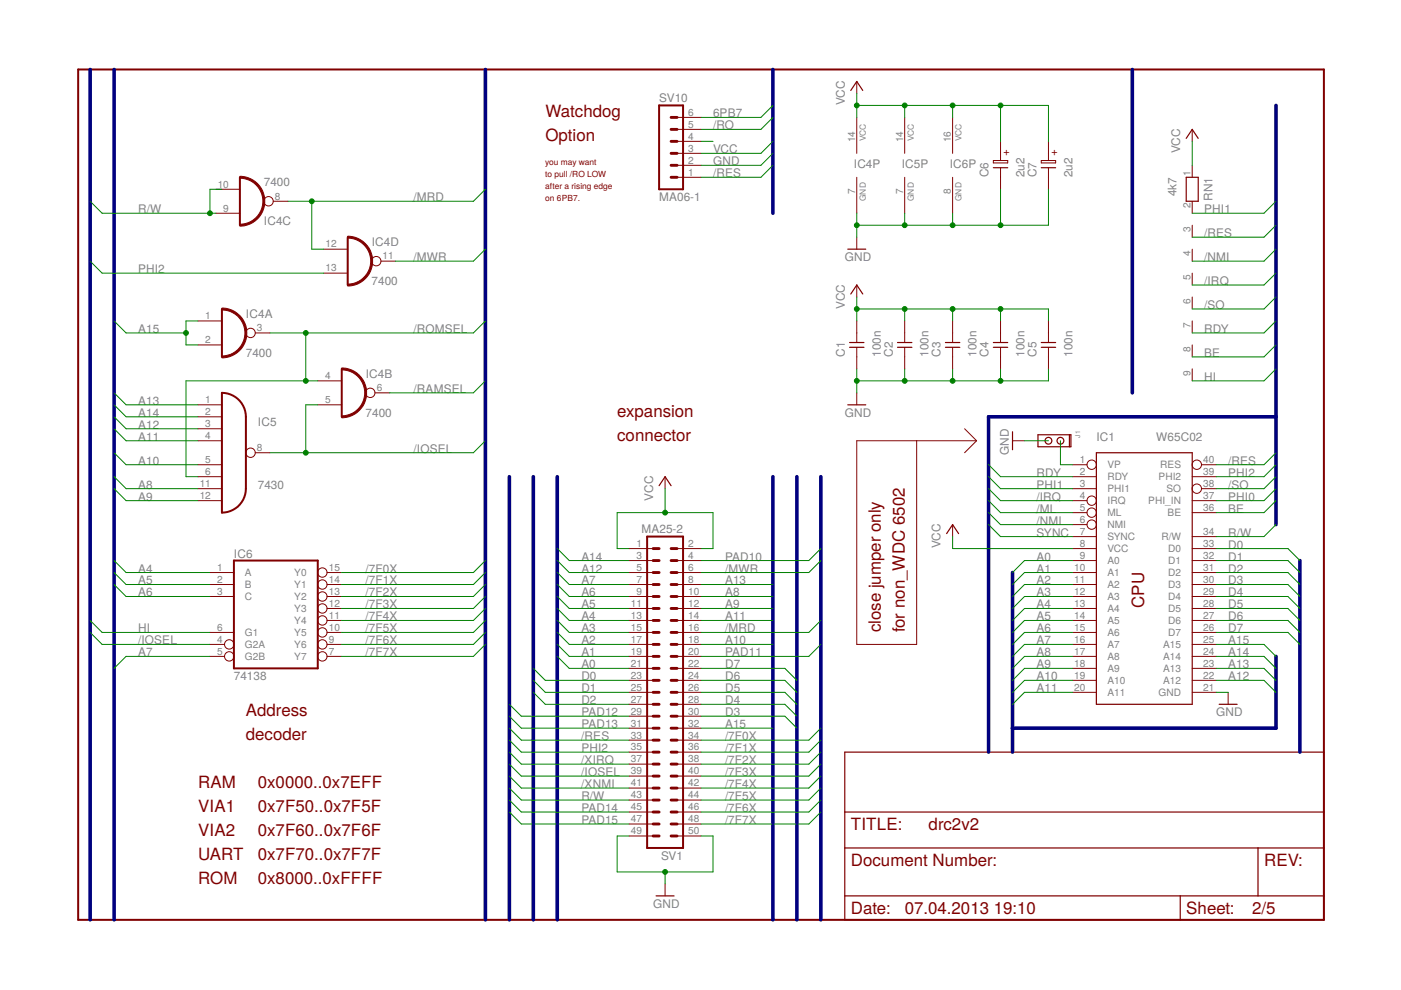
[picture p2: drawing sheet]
<svg xmlns="http://www.w3.org/2000/svg" width="297mm" height="210mm" viewBox="0 0 297 210" stroke-linecap="round" stroke-linejoin="round" font-family="sans-serif">
<g fill="none" stroke="#800000" stroke-width=".21">
<path d="M181.7 17.3v2.5M143.6 37.6h5M143.6 35.1h5M143.6 32.5h5M143.6 30h5M143.6 27.4h5M143.6 24.9h5M181.7 24.9v7.6M181.7 37.6v7.6M191.8 24.9v7.6M191.8 37.6v7.6M202 24.9v7.6"/>
<path d="M202 37.6v7.6M210.6 34h3.1v.5h-3.1zM212.1 30v4M212.1 35.6v4.5M220.8 34h3v.5h-3zM222.3 30v4M222.3 35.6v4.5M252.8 27.4v2.6M252.8 35.1v2.5M45.8 45.2h5.1M45.8 40.1h5.1M57.9 42.7h3.1"/>
<path d="M68.6 52.8h5.1M68.6 57.9h5.1M80.8 55.4h3.1M181.7 50.3v2.5M252.8 42.7v2.5M252.8 47.8v2.5M252.8 52.8v2.6M252.8 57.9v2.5M42 68.1h5.1M42 73.1h5.1M54.1 70.6h3.1M181.7 60.4v2.6"/>
<path d="M181.7 68.1v4.5M181.7 73.6v4.6M191.8 68.1v4.5M191.8 73.6v4.6M202 68.1v4.5M202 73.6v4.6M212.1 68.1v4.5M212.1 73.6v4.6M222.3 68.1v4.5M222.3 73.6v4.6M252.8 63v2.5M252.8 68.1v2.5"/>
<path d="M252.8 73.1v2.6M252.8 78.2v2.6M42 93.5h5.1M42 85.8h5.1M42 88.4h5.1M42 90.9h5.1M42 98.5h5.1M54.1 96h3.1M67.4 80.8h5.1M67.4 85.8h5.1M79.5 83.3h3.1M181.7 83.3v2.5"/>
<path d="M194.4 93.5v43.1h-12.7v-43.1h25.4M204.5 90.9l2.6 2.6M207.1 93.5l-2.6 2.5M214.7 93.5h2.5M227.4 98.5h3.1M254.7 98.5h3.2M42 101.1h5.1M42 103.6h5.1M42 106.2h5.1M133.4 116.3h5.1M133.4 118.9h5.1M141 101.1v2.5"/>
<path d="M143.6 116.3h5M143.6 118.9h5M202 111.2v2.6M227.4 101.1h5.1M227.4 103.6h5.1M227.4 106.2h3.1M227.4 116.3h5.1M227.4 118.9h5.1M227.4 108.7h3.1M227.4 111.2h3.1M227.4 113.8h5.1M252.8 101.1h5.1"/>
<path d="M252.8 106.2h5.1M252.8 116.3h5.1M252.8 118.9h5.1M252.8 108.7h5.1M252.8 113.8h5.1M254.7 103.6h3.2M44.5 136.6h3.1M44.5 121.4h5.1M44.5 123.9h5.1M44.5 126.5h5.1M44.5 139.2h3.1M44.5 134.1h5.1"/>
<path d="M69.3 136.6h3.2M69.3 121.4h3.2M69.3 123.9h3.2M69.3 126.5h3.2M69.3 139.2h3.2M69.3 134.1h3.2M69.3 131.6h3.2M69.3 129h3.2M133.4 136.6h5.1M133.4 121.4h5.1M133.4 123.9h5.1M133.4 126.5h5.1"/>
<path d="M133.4 139.2h5.1M133.4 134.1h5.1M133.4 131.6h5.1M133.4 129h5.1M143.6 136.6h5M143.6 121.4h5M143.6 123.9h5M143.6 126.5h5M143.6 139.2h5M143.6 134.1h5M143.6 131.6h5M143.6 129h5"/>
<path d="M227.4 136.6h5.1M227.4 121.4h5.1M227.4 123.9h5.1M227.4 126.5h5.1M227.4 139.2h5.1M227.4 134.1h5.1M227.4 131.6h5.1M227.4 129h5.1M252.8 136.6h5.1M252.8 121.4h5.1M252.8 123.9h5.1M252.8 126.5h5.1"/>
<path d="M252.8 139.2h5.1M252.8 134.1h5.1M252.8 131.6h5.1M252.8 129h5.1M133.4 141.7h5.1M133.4 144.3h5.1M133.4 146.8h5.1M133.4 149.3h5.1M133.4 151.8h5.1M133.4 154.4h5.1M133.4 156.9h5.1M133.4 159.5h5.1"/>
<path d="M143.6 141.7h5M143.6 144.3h5M143.6 146.8h5M143.6 149.3h5M143.6 151.8h5M143.6 154.4h5M143.6 156.9h5M143.6 159.5h5M227.4 141.7h5.1M227.4 144.3h5.1M227.4 146.8h5.1M252.8 141.7h5.1"/>
<path d="M252.8 144.3h5.1M252.8 146.8h5.1M260.4 146.8v2.5M133.4 162h5.1M133.4 164.5h5.1M133.4 167.1h5.1M133.4 169.6h5.1M133.4 172.2h5.1M133.4 174.7h5.1M133.4 177.2h5.1M143.6 162h5M143.6 164.5h5"/>
<path d="M143.6 167.1h5M143.6 169.6h5M143.6 172.2h5M143.6 174.7h5M143.6 177.2h5M141 187.4v2.5"/>
<circle cx="56.9" cy="42.7" r=".99"/>
<circle cx="79.8" cy="55.4" r=".99"/>
<circle cx="53.1" cy="70.6" r=".99"/>
<circle cx="53.1" cy="96" r=".99"/>
<circle cx="78.5" cy="83.3" r=".99"/>
<circle cx="231.5" cy="98.5" r=".99"/>
<circle cx="253.7" cy="98.5" r=".99"/>
<circle cx="231.5" cy="108.7" r=".99"/>
<circle cx="231.5" cy="111.2" r=".99"/>
<circle cx="231.5" cy="106.2" r=".99"/>
<circle cx="253.7" cy="103.6" r=".99"/>
<circle cx="48.6" cy="136.6" r=".99"/>
<circle cx="48.6" cy="139.2" r=".99"/>
<circle cx="68.3" cy="134.1" r=".99"/>
<circle cx="68.3" cy="136.6" r=".99"/>
<circle cx="68.3" cy="139.2" r=".99"/>
<circle cx="68.3" cy="126.5" r=".99"/>
<circle cx="68.3" cy="131.6" r=".99"/>
<circle cx="68.3" cy="123.9" r=".99"/>
<circle cx="68.3" cy="121.4" r=".99"/>
<circle cx="68.3" cy="129" r=".99"/>
</g>
<path d="M16.6 14.7h264.1v180.3h-264.1zM50.9 37.6v10.2M139.7 22.4h5.1v17.7h-5.1zM73.7 50.3v10.1M47.1 65.5v10.2M72.5 78.2v10.2M47.1 83.3a5.1 5.1 0 0 1 5 5.1v15.2a5.1 5.1 0 0 1-5 5.1zM49.6 118.9h17.8v22.8h-17.8zM137.2 113.8h7.6v66h-7.6z" fill="none" stroke="#800000" stroke-width=".42"/>
<g fill="none" stroke="#800000" stroke-width=".25">
<path d="M180.4 19.2l1.3-1.9 1.2 1.9M210.6 35.6h3.1M220.8 35.6h3M251.5 37.6h2.5v5.1h-2.5zM251.5 29.3l1.3-1.9 1.2 1.9M179.7 52.8h3.9M180.1 73.6h3.1M180.1 72.6h3.1M180.4 62.3l1.3-1.9 1.2 1.9M190.3 73.6h3M190.3 72.6h3M200.4 73.6h3.1"/>
<path d="M200.4 72.6h3.1M210.6 73.6h3.1M210.6 72.6h3.1M220.8 73.6h3M220.8 72.6h3M179.7 85.8h3.9M214.7 91.5v3.9M220.1 92.2h7v2.5h-7zM226.7 92.2v2.5M232.5 96h20.3v53.3h-20.3zM139.7 103l1.3-1.9 1.3 1.9M200.7 113.1l1.3-1.9 1.2 1.9"/>
<path d="M179.1 159.5h101.6v35.5h-101.6zM258.5 149.3h3.8M179.1 179.8h101.6M179.1 172.2h101.6M266.7 179.8v10.1M139.1 189.9h3.8M179.1 189.9h101.6M250.2 189.9v5.1"/>
<circle cx="222.3" cy="93.5" r=".72"/>
<circle cx="224.8" cy="93.5" r=".72"/>
</g>
<g fill="#800000" stroke="#800000" stroke-width=".21">
<path d="M47.1 65.3a5.3 5.3 0 0 1 5.2 5.3 5.3 5.3 0 0 1-5.2 5.3v-.4a4.9 4.9 0 0 0 4.8-4.9 4.9 4.9 0 0 0-4.8-4.9z" fill-rule="evenodd"/>
<path d="M72.5 78a5.3 5.3 0 0 1 5.2 5.3 5.3 5.3 0 0 1-5.2 5.3v-.4a4.9 4.9 0 0 0 4.8-4.9 4.9 4.9 0 0 0-4.8-4.9z" fill-rule="evenodd"/>
<path d="M50.9 37.4a5.3 5.3 0 0 1 5.2 5.3 5.3 5.3 0 0 1-5.2 5.2v-.4a4.9 4.9 0 0 0 4.8-4.8 4.9 4.9 0 0 0-4.8-4.9z" fill-rule="evenodd"/>
<path d="M73.7 50.1a5.3 5.3 0 0 1 5.3 5.3 5.3 5.3 0 0 1-5.3 5.2v-.4a4.9 4.9 0 0 0 4.9-4.8 4.9 4.9 0 0 0-4.9-4.9z" fill-rule="evenodd"/>
</g>
<g fill="none" stroke="#800000" stroke-width=".61">
<path d="M142.3 32.5h1.3M142.3 35.1h1.3M142.3 37.6h1.3M142.3 27.4h1.3M142.3 30h1.3M142.3 24.9h1.3M138.5 118.9h1.2M138.5 116.3h1.2M142.3 118.9h1.3M142.3 116.3h1.3M138.5 121.4h1.2M138.5 126.5h1.2"/>
<path d="M138.5 123.9h1.2M138.5 134.1h1.2M138.5 131.6h1.2M138.5 129h1.2M138.5 139.2h1.2M138.5 136.6h1.2M142.3 121.4h1.3M142.3 126.5h1.3M142.3 123.9h1.3M142.3 134.1h1.3M142.3 131.6h1.3M142.3 129h1.3"/>
<path d="M142.3 139.2h1.3M142.3 136.6h1.3M138.5 146.8h1.2M138.5 144.3h1.2M138.5 141.7h1.2M138.5 151.8h1.2M138.5 149.3h1.2M138.5 156.9h1.2M138.5 154.4h1.2M138.5 159.5h1.2M142.3 146.8h1.3M142.3 144.3h1.3"/>
<path d="M142.3 141.7h1.3M142.3 151.8h1.3M142.3 149.3h1.3M142.3 156.9h1.3M142.3 154.4h1.3M142.3 159.5h1.3M138.5 162h1.2M138.5 164.5h1.2M138.5 167.1h1.2M138.5 169.6h1.2M138.5 172.2h1.2M138.5 174.7h1.2"/>
<path d="M138.5 177.2h1.2M142.3 162h1.3M142.3 164.5h1.3M142.3 167.1h1.3M142.3 169.6h1.3M142.3 172.2h1.3M142.3 174.7h1.3M142.3 177.2h1.3"/>
</g>
<g fill="none" stroke="#000080" stroke-width=".76">
<path d="M19.1 14.7v180.3M24.2 14.7v180.3M102.9 14.7v180.3M163.9 14.7v30.5M240.1 14.7v68.6M270.5 22.4v88.8M270.5 88.4h-60.9v71.1M108 101.1v93.9M113.1 101.1v93.9M118.2 101.1v93.9M163.9 101.1v93.9M169 101.1v93.9"/>
<path d="M174 101.1v93.9M275.6 118.9v40.6M214.7 121.4v38.1M270.5 139.2v15.2h-55.8"/>
</g>
<g fill="none" stroke="#008000" stroke-width=".21">
<path d="M181.7 19.8v5.1M148.6 30h2.6M163.9 32.5l-2.6 2.6h-12.7M163.9 30l-2.6 2.5h-12.7M163.9 35.1l-2.6 2.5h-12.7M163.9 22.4l-2.6 2.5h-12.7M163.9 24.9l-2.6 2.5h-12.7M181.7 22.4h40.6v7.6M191.8 22.4v2.5M202 22.4v2.5M212.1 22.4v7.6M252.8 30v5.1"/>
<path d="M19.1 42.7l2.6 2.5h24.1M19.1 55.4l2.6 2.5h46.9M47.1 40.1h-2.6v5.1M66.1 42.7v10.1h2.5M102.9 52.8l-2.5 2.6h-16.5M102.9 40.1l-2.5 2.6h-39.4M181.7 45.2v5.1M191.8 45.2v2.6M202 45.2v2.6M212.1 40.1v7.7M222.3 40.1v7.7h-40.6M270.5 42.7l-2.5 2.5h-15.2"/>
<path d="M270.5 57.9l-2.5 2.5h-15.2M270.5 52.8l-2.5 2.6h-15.2M270.5 47.8l-2.5 2.5h-15.2M24.2 68.1l2.5 2.5h12.7M42 68.1h-2.6v5h2.6M64.8 70.6v10.2M102.9 68.1l-2.5 2.5h-43.2M181.7 63v5.1M181.7 78.2v5.1M181.7 65.5h40.6v2.6M191.8 65.5v2.6M191.8 78.2v2.6"/>
<path d="M202 65.5v2.6M202 78.2v2.6M212.1 65.5v2.6M212.1 78.2v2.6M222.3 78.2v2.6h-40.6M270.5 78.2l-2.5 2.6h-15.2M270.5 63l-2.5 2.5h-15.2M270.5 68.1l-2.5 2.5h-15.2M270.5 73.1l-2.5 2.6h-15.2M24.2 90.9l2.5 2.6h15.3M24.2 96l2.5 2.5h15.3M24.2 85.8l2.5 2.6h15.3"/>
<path d="M24.2 83.3l2.5 2.5h15.3M24.2 88.4l2.5 2.5h15.3M67.4 80.8h-28v20.3h2.6M67.4 85.8h-2.6v10.2M102.9 93.5l-2.5 2.5h-43.2M102.9 80.8l-2.5 2.5h-17.8M209.6 98.5l2.5 2.6h15.3M217.2 93.5h5.1M224.8 93.5v5h2.6M270.5 96l-2.5 2.5h-10.1M270.5 98.5l-2.5 2.6h-10.1M24.2 101.1l2.5 2.5h15.3"/>
<path d="M24.2 103.6l2.5 2.6h15.3M24.2 118.9l2.5 2.5h17.8M102.9 118.9l-2.5 2.5h-27.9M118.2 116.3l2.5 2.6h12.7M118.2 118.9l2.5 2.5h12.7M133.4 116.3h-2.5v-7.6h20.3v7.6h-2.6M141 103.6v5.1M174 116.3l-2.5 2.6h-22.9M174 118.9l-2.5 2.5h-22.9M202 113.8v2.5h25.4M209.6 106.2l2.5 2.5h15.3M209.6 111.2l2.5 2.6h15.3"/>
<path d="M209.6 101.1l2.5 2.5h15.3M209.6 103.6l2.5 2.6h15.3M209.6 108.7l2.5 2.5h15.3M227.4 118.9h-10.2l-2.5 2.5M257.9 118.9h15.2l2.5 2.5M257.9 116.3h15.2l2.5 2.6M270.5 106.2l-2.5 2.5h-10.1M270.5 111.2l-2.5 2.6h-10.1M270.5 101.1l-2.5 2.5h-10.1M270.5 103.6l-2.5 2.6h-10.1M19.1 131.6l2.6 2.5h22.8M19.1 134.1l2.6 2.5h22.8"/>
<path d="M24.2 121.4l2.5 2.5h17.8M24.2 123.9l2.5 2.6h17.8M44.5 139.2h-17.8l-2.5 2.5M102.9 131.6l-2.5 2.5h-27.9M102.9 121.4l-2.5 2.5h-27.9M102.9 123.9l-2.5 2.6h-27.9M102.9 126.5l-2.5 2.5h-27.9M102.9 129l-2.5 2.6h-27.9M102.9 134.1l-2.5 2.5h-27.9M102.9 136.6l-2.5 2.6h-27.9M118.2 139.2l2.5 2.5h12.7M118.2 131.6l2.5 2.5h12.7"/>
<path d="M118.2 121.4l2.5 2.5h12.7M118.2 123.9l2.5 2.6h12.7M118.2 126.5l2.5 2.5h12.7M118.2 129l2.5 2.6h12.7M118.2 134.1l2.5 2.5h12.7M118.2 136.6l2.5 2.6h12.7M148.6 123.9h15.3M148.6 126.5h15.3M148.6 129h15.3M148.6 131.6h15.3M148.6 136.6h15.3M174 131.6l-2.5 2.5h-22.9"/>
<path d="M174 136.6l-2.5 2.6h-22.9M227.4 134.1h-10.2l-2.5 2.5M227.4 121.4h-10.2l-2.5 2.5M227.4 126.5h-10.2l-2.5 2.5M227.4 123.9h-10.2l-2.5 2.6M227.4 129h-10.2l-2.5 2.6M227.4 131.6h-10.2l-2.5 2.5M227.4 136.6h-10.2l-2.5 2.6M227.4 139.2h-10.2l-2.5 2.5M257.9 134.1h15.2l2.5 2.5M257.9 121.4h15.2l2.5 2.5M257.9 123.9h15.2l2.5 2.6"/>
<path d="M257.9 126.5h15.2l2.5 2.5M257.9 129h15.2l2.5 2.6M257.9 131.6h15.2l2.5 2.5M257.9 136.6h10.1l2.5 2.6M257.9 139.2h10.1l2.5 2.5M108 154.4l2.5 2.5h22.9M108 156.9l2.5 2.6h22.9M108 149.3l2.5 2.5h22.9M108 151.8l2.5 2.6h22.9M108 159.5l2.5 2.5h22.9M113.1 144.3l2.5 2.5h17.8M113.1 141.7l2.5 2.6h17.8"/>
<path d="M113.1 146.8l2.5 2.5h17.8M148.6 141.7h17.8l2.6 2.6M148.6 146.8h17.8l2.6 2.5M148.6 144.3h17.8l2.6 2.5M148.6 149.3h17.8l2.6 2.5M148.6 151.8h17.8l2.6 2.6M148.6 154.4h15.3M174 154.4l-2.5 2.5h-22.9M174 156.9l-2.5 2.6h-22.9M174 159.5l-2.5 2.5h-22.9M227.4 141.7h-10.2l-2.5 2.6M227.4 146.8h-10.2l-2.5 2.5"/>
<path d="M227.4 144.3h-10.2l-2.5 2.5M257.9 141.7h10.1l2.5 2.6M257.9 146.8h2.5M257.9 144.3h10.1l2.5 2.5M108 167.1l2.5 2.5h22.9M108 162l2.5 2.5h22.9M108 172.2l2.5 2.5h22.9M108 164.5l2.5 2.6h22.9M108 169.6l2.5 2.6h22.9M133.4 177.2h-2.5v7.7h20.3v-7.7h-2.6M174 162l-2.5 2.5h-22.9M174 167.1l-2.5 2.5h-22.9"/>
<path d="M174 164.5l-2.5 2.6h-22.9M174 169.6l-2.5 2.6h-22.9M174 172.2l-2.5 2.5h-22.9M141 184.9v2.5"/>
</g>
<g fill="#008000" stroke="#008000" stroke-width=".21">
<circle cx="141" cy="184.9" r=".51"/>
<circle cx="181.7" cy="47.8" r=".51"/>
<circle cx="191.8" cy="47.8" r=".51"/>
<circle cx="202" cy="47.8" r=".51"/>
<circle cx="212.1" cy="47.8" r=".51"/>
<circle cx="191.8" cy="80.8" r=".51"/>
<circle cx="181.7" cy="80.8" r=".51"/>
<circle cx="212.1" cy="80.8" r=".51"/>
<circle cx="202" cy="80.8" r=".51"/>
<circle cx="141" cy="108.7" r=".51"/>
<circle cx="181.7" cy="22.4" r=".51"/>
<circle cx="191.8" cy="22.4" r=".51"/>
<circle cx="202" cy="22.4" r=".51"/>
<circle cx="212.1" cy="22.4" r=".51"/>
<circle cx="181.7" cy="65.5" r=".51"/>
<circle cx="191.8" cy="65.5" r=".51"/>
<circle cx="202" cy="65.5" r=".51"/>
<circle cx="212.1" cy="65.5" r=".51"/>
<circle cx="44.5" cy="45.2" r=".51"/>
<circle cx="39.4" cy="70.6" r=".51"/>
<circle cx="66.1" cy="42.7" r=".51"/>
<circle cx="64.8" cy="96" r=".51"/>
<circle cx="64.8" cy="70.6" r=".51"/>
<circle cx="64.8" cy="80.8" r=".51"/>
</g>
<g font-size="3.6" fill="#800000">
<text x="115.6" y="24.9">Watchdog</text>
<text x="115.6" y="30">Option</text>
<text x="130.9" y="88.4">expansion</text>
<text x="130.9" y="93.5">connector</text>
<text x="242.6" y="129" transform="rotate(-90 242.6 129)">CPU</text>
<text x="186.7" y="134.1" transform="rotate(-90 186.7 134.1)">close jumper only</text>
<text x="191.8" y="134.1" transform="rotate(-90 191.8 134.1)">for non_WDC 6502</text>
<text x="52.2" y="151.9">Address</text>
<text x="52.1" y="156.9">decoder</text>
<text x="42" y="167.1">RAM</text>
<text x="54.7" y="167.1">0x0000..0x7EFF</text>
<text x="42" y="172.2">VIA1</text>
<text x="54.7" y="172.2">0x7F50..0x7F5F</text>
<text x="42" y="177.3">VIA2</text>
<text x="54.7" y="177.3">0x7F60..0x7F6F</text>
<text x="180.4" y="176">TITLE:</text>
<text x="196.9" y="176">drc2v2</text>
<text x="42" y="182.3">UART</text>
<text x="54.7" y="182.3">0x7F70..0x7F7F</text>
<text x="180.4" y="183.6">Document Number:</text>
<text x="268" y="183.6">REV:</text>
<text x="42" y="187.4">ROM</text>
<text x="54.7" y="187.4">0x8000..0xFFFF</text>
<text x="180.4" y="193.8">Date:</text>
<text x="191.8" y="193.8">07.04.2013</text>
<text x="210.7" y="193.8">19:10</text>
<text x="251.5" y="193.8">Sheet:</text>
<text x="265.5" y="193.8">2/5</text>
</g>
<g font-size="2.5" fill="#808080">
<text x="139.8" y="21.6">SV10</text>
<text x="179.1" y="22.3" transform="rotate(-90 179.1 22.3)">VCC</text>
<text x="151.2" y="24.9">6PB7</text>
<text x="151.2" y="27.4">/RO</text>
<text x="151.2" y="35">GND</text>
<text x="151.2" y="32.5">VCC</text>
<text x="181" y="35.7">IC4P</text>
<text x="191.2" y="35.7">IC5P</text>
<text x="201.4" y="35.7">IC6P</text>
<text x="250.2" y="32.5" transform="rotate(-90 250.2 32.5)">VCC</text>
<text x="55.9" y="39.4">7400</text>
<text x="151.2" y="37.6">/RES</text>
<text x="209.6" y="37.6" transform="rotate(-90 209.6 37.6)">C6</text>
<text x="217.2" y="37.6" transform="rotate(-90 217.2 37.6)">2u2</text>
<text x="219.7" y="37.6" transform="rotate(-90 219.7 37.6)">C7</text>
<text x="227.4" y="37.6" transform="rotate(-90 227.4 37.6)">2u2</text>
<text x="249.5" y="41.6" transform="rotate(-90 249.5 41.6)">4k7</text>
<text x="29.3" y="45.2">R/W</text>
<text x="56" y="47.6">IC4C</text>
<text x="87.7" y="42.7">/MRD</text>
<text x="139.8" y="42.7">MA06-1</text>
<text x="255.3" y="45.2">PHI1</text>
<text x="257.1" y="42.6" transform="rotate(-90 257.1 42.6)">RN1</text>
<text x="78.8" y="52.2">IC4D</text>
<text x="255.3" y="50.3">/RES</text>
<text x="29.3" y="57.9">PHI2</text>
<text x="87.7" y="55.4">/MWR</text>
<text x="179.1" y="55.4">GND</text>
<text x="255.3" y="55.4">/NMI</text>
<text x="78.8" y="60.4">7400</text>
<text x="179.1" y="65.5" transform="rotate(-90 179.1 65.5)">VCC</text>
<text x="255.3" y="60.4">/IRQ</text>
<text x="255.3" y="65.5">/SO</text>
<text x="29.3" y="70.6">A15</text>
<text x="52.1" y="67.4">IC4A</text>
<text x="87.7" y="70.6">/ROMSEL</text>
<text x="255.3" y="70.6">RDY</text>
<text x="52.1" y="75.7">7400</text>
<text x="179.1" y="75.7" transform="rotate(-90 179.1 75.7)">C1</text>
<text x="186.7" y="75.7" transform="rotate(-90 186.7 75.7)">100n</text>
<text x="189.3" y="75.7" transform="rotate(-90 189.3 75.7)">C2</text>
<text x="196.9" y="75.7" transform="rotate(-90 196.9 75.7)">100n</text>
<text x="199.4" y="75.7" transform="rotate(-90 199.4 75.7)">C3</text>
<text x="207" y="75.7" transform="rotate(-90 207 75.7)">100n</text>
<text x="209.6" y="75.7" transform="rotate(-90 209.6 75.7)">C4</text>
<text x="217.2" y="75.7" transform="rotate(-90 217.2 75.7)">100n</text>
<text x="219.7" y="75.7" transform="rotate(-90 219.7 75.7)">C5</text>
<text x="227.4" y="75.7" transform="rotate(-90 227.4 75.7)">100n</text>
<text x="255.3" y="75.7">BE</text>
<text x="77.5" y="80.1">IC4B</text>
<text x="87.7" y="83.3">/RAMSEL</text>
<text x="255.3" y="80.8">HI</text>
<text x="29.3" y="88.4">A14</text>
<text x="29.3" y="85.8">A13</text>
<text x="77.5" y="88.4">7400</text>
<text x="179.1" y="88.4">GND</text>
<text x="29.3" y="90.9">A12</text>
<text x="29.3" y="93.5">A11</text>
<text x="54.7" y="90.3">IC5</text>
<text x="87.7" y="96">/IOSEL</text>
<text x="232.5" y="93.5">IC1</text>
<text x="245.2" y="93.5">W65C02</text>
<text x="29.3" y="98.5">A10</text>
<text x="213.9" y="96.6" transform="rotate(-90 213.9 96.6)">GND</text>
<text x="219.8" y="101.1">RDY</text>
<text x="260.4" y="98.5">/RES</text>
<text x="260.4" y="101.1">PHI2</text>
<text x="29.3" y="106.2">A9</text>
<text x="29.3" y="103.6">A8</text>
<text x="54.7" y="103.6">7430</text>
<text x="138.5" y="106.1" transform="rotate(-90 138.5 106.1)">VCC</text>
<text x="219.7" y="106.2">/IRQ</text>
<text x="219.8" y="103.6">PHI1</text>
<text x="260.4" y="103.6">/SO</text>
<text x="260.4" y="106.2">PHI0</text>
<text x="136" y="113">MA25-2</text>
<text x="219.7" y="108.7">/ML</text>
<text x="219.7" y="111.2">/NMI</text>
<text x="219.8" y="113.8">SYNC</text>
<text x="260.4" y="113.8">R/W</text>
<text x="260.4" y="108.7">BE</text>
<text x="49.6" y="118.2">IC6</text>
<text x="123.3" y="118.8">A14</text>
<text x="153.7" y="118.8">PAD10</text>
<text x="199.4" y="116.3" transform="rotate(-90 199.4 116.3)">VCC</text>
<text x="219.8" y="118.8">A0</text>
<text x="260.4" y="116.3">D0</text>
<text x="260.4" y="118.8">D1</text>
<text x="29.3" y="123.9">A5</text>
<text x="29.3" y="121.4">A4</text>
<text x="77.5" y="121.4">/7F0X</text>
<text x="77.5" y="123.9">/7F1X</text>
<text x="123.3" y="121.4">A12</text>
<text x="123.3" y="123.9">A7</text>
<text x="153.7" y="121.4">/MWR</text>
<text x="153.7" y="123.9">A13</text>
<text x="219.8" y="123.9">A2</text>
<text x="219.8" y="121.4">A1</text>
<text x="260.4" y="121.4">D2</text>
<text x="260.4" y="123.9">D3</text>
<text x="29.3" y="126.5">A6</text>
<text x="77.5" y="126.5">/7F2X</text>
<text x="77.5" y="129">/7F3X</text>
<text x="77.5" y="131.5">/7F4X</text>
<text x="123.3" y="126.5">A6</text>
<text x="123.3" y="129">A5</text>
<text x="123.3" y="131.5">A4</text>
<text x="153.7" y="131.5">A11</text>
<text x="153.7" y="129">A9</text>
<text x="153.7" y="126.5">A8</text>
<text x="219.8" y="131.5">A5</text>
<text x="219.8" y="129">A4</text>
<text x="219.8" y="126.5">A3</text>
<text x="260.4" y="126.5">D4</text>
<text x="260.4" y="129">D5</text>
<text x="260.4" y="131.5">D6</text>
<text x="29.3" y="136.6">/IOSEL</text>
<text x="29.3" y="134.1">HI</text>
<text x="77.5" y="134.1">/7F5X</text>
<text x="77.5" y="136.6">/7F6X</text>
<text x="123.3" y="134.1">A3</text>
<text x="123.3" y="136.6">A2</text>
<text x="153.7" y="134.1">/MRD</text>
<text x="153.7" y="136.6">A10</text>
<text x="219.8" y="136.6">A7</text>
<text x="219.8" y="134.1">A6</text>
<text x="260.4" y="134.1">D7</text>
<text x="260.4" y="136.6">A15</text>
<text x="29.3" y="139.2">A7</text>
<text x="77.5" y="139.2">/7F7X</text>
<text x="123.3" y="141.7">A0</text>
<text x="123.3" y="139.2">A1</text>
<text x="153.7" y="141.7">D7</text>
<text x="153.7" y="139.2">PAD11</text>
<text x="219.8" y="141.7">A9</text>
<text x="219.8" y="139.2">A8</text>
<text x="260.4" y="139.2">A14</text>
<text x="260.4" y="141.7">A13</text>
<text x="49.6" y="144.2">74138</text>
<text x="123.3" y="144.2">D0</text>
<text x="123.3" y="146.8">D1</text>
<text x="123.3" y="149.3">D2</text>
<text x="153.7" y="149.3">D4</text>
<text x="153.7" y="146.8">D5</text>
<text x="153.7" y="144.2">D6</text>
<text x="219.8" y="146.8">A11</text>
<text x="219.8" y="144.2">A10</text>
<text x="260.4" y="144.2">A12</text>
<text x="123.3" y="154.4">PAD13</text>
<text x="123.3" y="151.9">PAD12</text>
<text x="153.7" y="151.9">D3</text>
<text x="153.7" y="154.4">A15</text>
<text x="257.9" y="151.9">GND</text>
<text x="123.2" y="156.9">/RES</text>
<text x="123.3" y="159.5">PHI2</text>
<text x="153.7" y="156.9">/7F0X</text>
<text x="153.7" y="159.5">/7F1X</text>
<text x="123.2" y="164.6">/IOSEL</text>
<text x="123.2" y="167.1">/XNMI</text>
<text x="123.2" y="162">/XIRQ</text>
<text x="153.7" y="162">/7F2X</text>
<text x="153.7" y="164.6">/7F3X</text>
<text x="153.7" y="167.1">/7F4X</text>
<text x="123.3" y="169.6">R/W</text>
<text x="123.3" y="172.2">PAD14</text>
<text x="153.7" y="169.6">/7F5X</text>
<text x="153.7" y="172.2">/7F6X</text>
<text x="123.3" y="174.7">PAD15</text>
<text x="153.7" y="174.7">/7F7X</text>
<text x="140.1" y="182.3">SV1</text>
<text x="138.5" y="192.5">GND</text>
</g>
<g font-size="2.5" fill="#800000">
<text x="214" y="33.1" transform="rotate(-90 214 33.1)">+</text>
<text x="224.2" y="33.1" transform="rotate(-90 224.2 33.1)">+</text>
</g>
<g font-size="2.1" fill="#808080">
<text x="145.9" y="29.6">4</text>
<text x="145.9" y="27.1">5</text>
<text x="145.9" y="24.5">6</text>
<text x="145.9" y="34.7">2</text>
<text x="145.9" y="32.2">3</text>
<text x="181.3" y="30.2" transform="rotate(-90 181.3 30.2)">14</text>
<text x="191.5" y="30.2" transform="rotate(-90 191.5 30.2)">14</text>
<text x="201.6" y="30.2" transform="rotate(-90 201.6 30.2)">16</text>
<text x="46.2" y="39.8">10</text>
<text x="145.9" y="37.2">1</text>
<text x="181.3" y="41.1" transform="rotate(-90 181.3 41.1)">7</text>
<text x="191.5" y="41.1" transform="rotate(-90 191.5 41.1)">7</text>
<text x="201.6" y="41.1" transform="rotate(-90 201.6 41.1)">8</text>
<text x="252.4" y="37.2" transform="rotate(-90 252.4 37.2)">1</text>
<text x="47.3" y="44.8">9</text>
<text x="58.3" y="42.3">8</text>
<text x="252.4" y="44.2" transform="rotate(-90 252.4 44.2)">2</text>
<text x="69" y="52.5">12</text>
<text x="252.4" y="49.3" transform="rotate(-90 252.4 49.3)">3</text>
<text x="69" y="57.5">13</text>
<text x="81.1" y="55">11</text>
<text x="252.4" y="59.4" transform="rotate(-90 252.4 59.4)">5</text>
<text x="252.4" y="54.4" transform="rotate(-90 252.4 54.4)">4</text>
<text x="252.4" y="64.5" transform="rotate(-90 252.4 64.5)">6</text>
<text x="43.5" y="67.7">1</text>
<text x="54.5" y="70.2">3</text>
<text x="252.4" y="69.6" transform="rotate(-90 252.4 69.6)">7</text>
<text x="43.5" y="72.8">2</text>
<text x="252.4" y="74.7" transform="rotate(-90 252.4 74.7)">8</text>
<text x="68.9" y="80.4">4</text>
<text x="79.9" y="82.9">6</text>
<text x="252.4" y="79.8" transform="rotate(-90 252.4 79.8)">9</text>
<text x="43.5" y="85.5">1</text>
<text x="43.5" y="88">2</text>
<text x="68.9" y="85.5">5</text>
<text x="43.5" y="90.6">3</text>
<text x="43.5" y="93.1">4</text>
<text x="54.5" y="95.6">8</text>
<text x="43.5" y="98.2">5</text>
<text x="43.5" y="100.7">6</text>
<text x="228.9" y="98.2">1</text>
<text x="228.9" y="100.7">2</text>
<text x="234.8" y="99.3">VP</text>
<text x="234.8" y="101.8">RDY</text>
<text x="245.6" y="101.8">PHI2</text>
<text x="246" y="99.3">RES</text>
<text x="255.1" y="100.7">39</text>
<text x="255.1" y="98.2">40</text>
<text x="42.3" y="103.3">11</text>
<text x="42.3" y="105.8">12</text>
<text x="228.9" y="103.3">3</text>
<text x="228.9" y="105.8">4</text>
<text x="234.8" y="104.4">PHI1</text>
<text x="234.8" y="106.9">IRQ</text>
<text x="243.5" y="106.9">PHI_IN</text>
<text x="247.3" y="104.4">SO</text>
<text x="255.1" y="105.8">37</text>
<text x="255.1" y="103.3">38</text>
<text x="228.9" y="108.3">5</text>
<text x="228.9" y="110.9">6</text>
<text x="228.9" y="113.4">7</text>
<text x="234.8" y="109.5">ML</text>
<text x="234.8" y="112">NMI</text>
<text x="247.5" y="109.5">BE</text>
<text x="255.1" y="113.4">34</text>
<text x="255.1" y="108.3">36</text>
<text x="135" y="116">1</text>
<text x="135" y="118.5">3</text>
<text x="145.9" y="116">2</text>
<text x="145.9" y="118.5">4</text>
<text x="228.9" y="116">8</text>
<text x="228.9" y="118.5">9</text>
<text x="234.8" y="114.5">SYNC</text>
<text x="234.8" y="117.1">VCC</text>
<text x="234.8" y="119.6">A0</text>
<text x="246.3" y="114.5">R/W</text>
<text x="247.7" y="119.6">D1</text>
<text x="247.7" y="117.1">D0</text>
<text x="255.1" y="118.5">32</text>
<text x="255.1" y="116">33</text>
<text x="46.1" y="121">1</text>
<text x="46.1" y="123.6">2</text>
<text x="51.9" y="122.1">A</text>
<text x="51.9" y="124.7">B</text>
<text x="62.4" y="124.7">Y1</text>
<text x="62.4" y="122.1">Y0</text>
<text x="69.7" y="123.6">14</text>
<text x="69.7" y="121">15</text>
<text x="135" y="121">5</text>
<text x="135" y="123.6">7</text>
<text x="145.9" y="121">6</text>
<text x="145.9" y="123.6">8</text>
<text x="227.7" y="121">10</text>
<text x="227.7" y="123.6">11</text>
<text x="234.8" y="122.1">A1</text>
<text x="234.8" y="124.7">A2</text>
<text x="247.7" y="124.7">D3</text>
<text x="247.7" y="122.1">D2</text>
<text x="255.1" y="123.6">30</text>
<text x="255.1" y="121">31</text>
<text x="46.1" y="126.1">3</text>
<text x="51.9" y="127.2">C</text>
<text x="62.4" y="129.8">Y3</text>
<text x="62.4" y="127.2">Y2</text>
<text x="69.7" y="131.2">11</text>
<text x="69.7" y="128.6">12</text>
<text x="69.7" y="126.1">13</text>
<text x="133.8" y="128.6">11</text>
<text x="133.8" y="131.2">13</text>
<text x="135" y="126.1">9</text>
<text x="145.9" y="126.1">10</text>
<text x="145.9" y="128.6">12</text>
<text x="145.9" y="131.2">14</text>
<text x="227.7" y="126.1">12</text>
<text x="227.7" y="128.6">13</text>
<text x="227.7" y="131.2">14</text>
<text x="234.8" y="127.2">A3</text>
<text x="234.8" y="129.8">A4</text>
<text x="247.7" y="129.8">D5</text>
<text x="247.7" y="127.2">D4</text>
<text x="255.1" y="131.2">27</text>
<text x="255.1" y="128.6">28</text>
<text x="255.1" y="126.1">29</text>
<text x="46.1" y="136.3">4</text>
<text x="46.1" y="133.7">6</text>
<text x="51.9" y="137.4">G2A</text>
<text x="51.9" y="134.8">G1</text>
<text x="62.4" y="137.4">Y6</text>
<text x="62.4" y="134.8">Y5</text>
<text x="62.4" y="132.3">Y4</text>
<text x="69.7" y="136.3">9</text>
<text x="69.7" y="133.7">10</text>
<text x="133.8" y="133.7">15</text>
<text x="133.8" y="136.3">17</text>
<text x="145.9" y="133.7">16</text>
<text x="145.9" y="136.3">18</text>
<text x="227.7" y="133.7">15</text>
<text x="227.7" y="136.3">16</text>
<text x="234.8" y="132.3">A5</text>
<text x="234.8" y="134.8">A6</text>
<text x="234.8" y="137.4">A7</text>
<text x="246.6" y="137.4">A15</text>
<text x="247.7" y="134.8">D7</text>
<text x="247.7" y="132.3">D6</text>
<text x="255.1" y="136.3">25</text>
<text x="255.1" y="133.7">26</text>
<text x="46.1" y="138.8">5</text>
<text x="51.9" y="139.9">G2B</text>
<text x="62.4" y="139.9">Y7</text>
<text x="69.7" y="138.8">7</text>
<text x="133.8" y="138.8">19</text>
<text x="133.8" y="141.3">21</text>
<text x="133.8" y="143.9">23</text>
<text x="145.9" y="138.8">20</text>
<text x="145.9" y="141.3">22</text>
<text x="145.9" y="143.9">24</text>
<text x="227.7" y="138.8">17</text>
<text x="227.7" y="141.3">18</text>
<text x="227.7" y="143.9">19</text>
<text x="234.8" y="139.9">A8</text>
<text x="234.8" y="142.5">A9</text>
<text x="246.6" y="142.5">A13</text>
<text x="246.6" y="139.9">A14</text>
<text x="255.1" y="143.9">22</text>
<text x="255.1" y="141.3">23</text>
<text x="255.1" y="138.8">24</text>
<text x="133.8" y="146.4">25</text>
<text x="133.8" y="149">27</text>
<text x="145.9" y="146.4">26</text>
<text x="145.9" y="149">28</text>
<text x="227.7" y="146.4">20</text>
<text x="234.8" y="145">A10</text>
<text x="234.8" y="147.5">A11</text>
<text x="245.6" y="147.5">GND</text>
<text x="246.6" y="145">A12</text>
<text x="255.1" y="146.4">21</text>
<text x="133.8" y="151.5">29</text>
<text x="133.8" y="154">31</text>
<text x="145.9" y="151.5">30</text>
<text x="145.9" y="154">32</text>
<text x="133.8" y="156.6">33</text>
<text x="133.8" y="159.1">35</text>
<text x="133.8" y="161.7">37</text>
<text x="145.9" y="156.6">34</text>
<text x="145.9" y="159.1">36</text>
<text x="145.9" y="161.7">38</text>
<text x="133.8" y="164.2">39</text>
<text x="133.8" y="166.7">41</text>
<text x="145.9" y="164.2">40</text>
<text x="145.9" y="166.7">42</text>
<text x="133.8" y="169.3">43</text>
<text x="133.8" y="171.8">45</text>
<text x="145.9" y="169.3">44</text>
<text x="145.9" y="171.8">46</text>
<text x="133.8" y="174.4">47</text>
<text x="133.8" y="176.9">49</text>
<text x="145.9" y="174.4">48</text>
<text x="145.9" y="176.9">50</text>
</g>
<g font-size="1.8" fill="#808080">
<text x="183.6" y="30" transform="rotate(-90 183.6 30)">VCC</text>
<text x="193.7" y="30" transform="rotate(-90 193.7 30)">VCC</text>
<text x="203.9" y="30" transform="rotate(-90 203.9 30)">VCC</text>
<text x="183.6" y="42.7" transform="rotate(-90 183.6 42.7)">GND</text>
<text x="193.7" y="42.7" transform="rotate(-90 193.7 42.7)">GND</text>
<text x="203.9" y="42.7" transform="rotate(-90 203.9 42.7)">GND</text>
</g>
<g font-size="1.8" fill="#800000">
<text x="115.6" y="35">you may want</text>
<text x="115.6" y="37.6">to pull /RO LOW</text>
<text x="115.6" y="40.1">after a rising edge</text>
<text x="115.6" y="42.7">on 6PB7.</text>
</g>
<text font-size="1.4" fill="#808080" x="229" y="92.8" transform="rotate(-90 229 92.8)">J1</text>
</svg>
